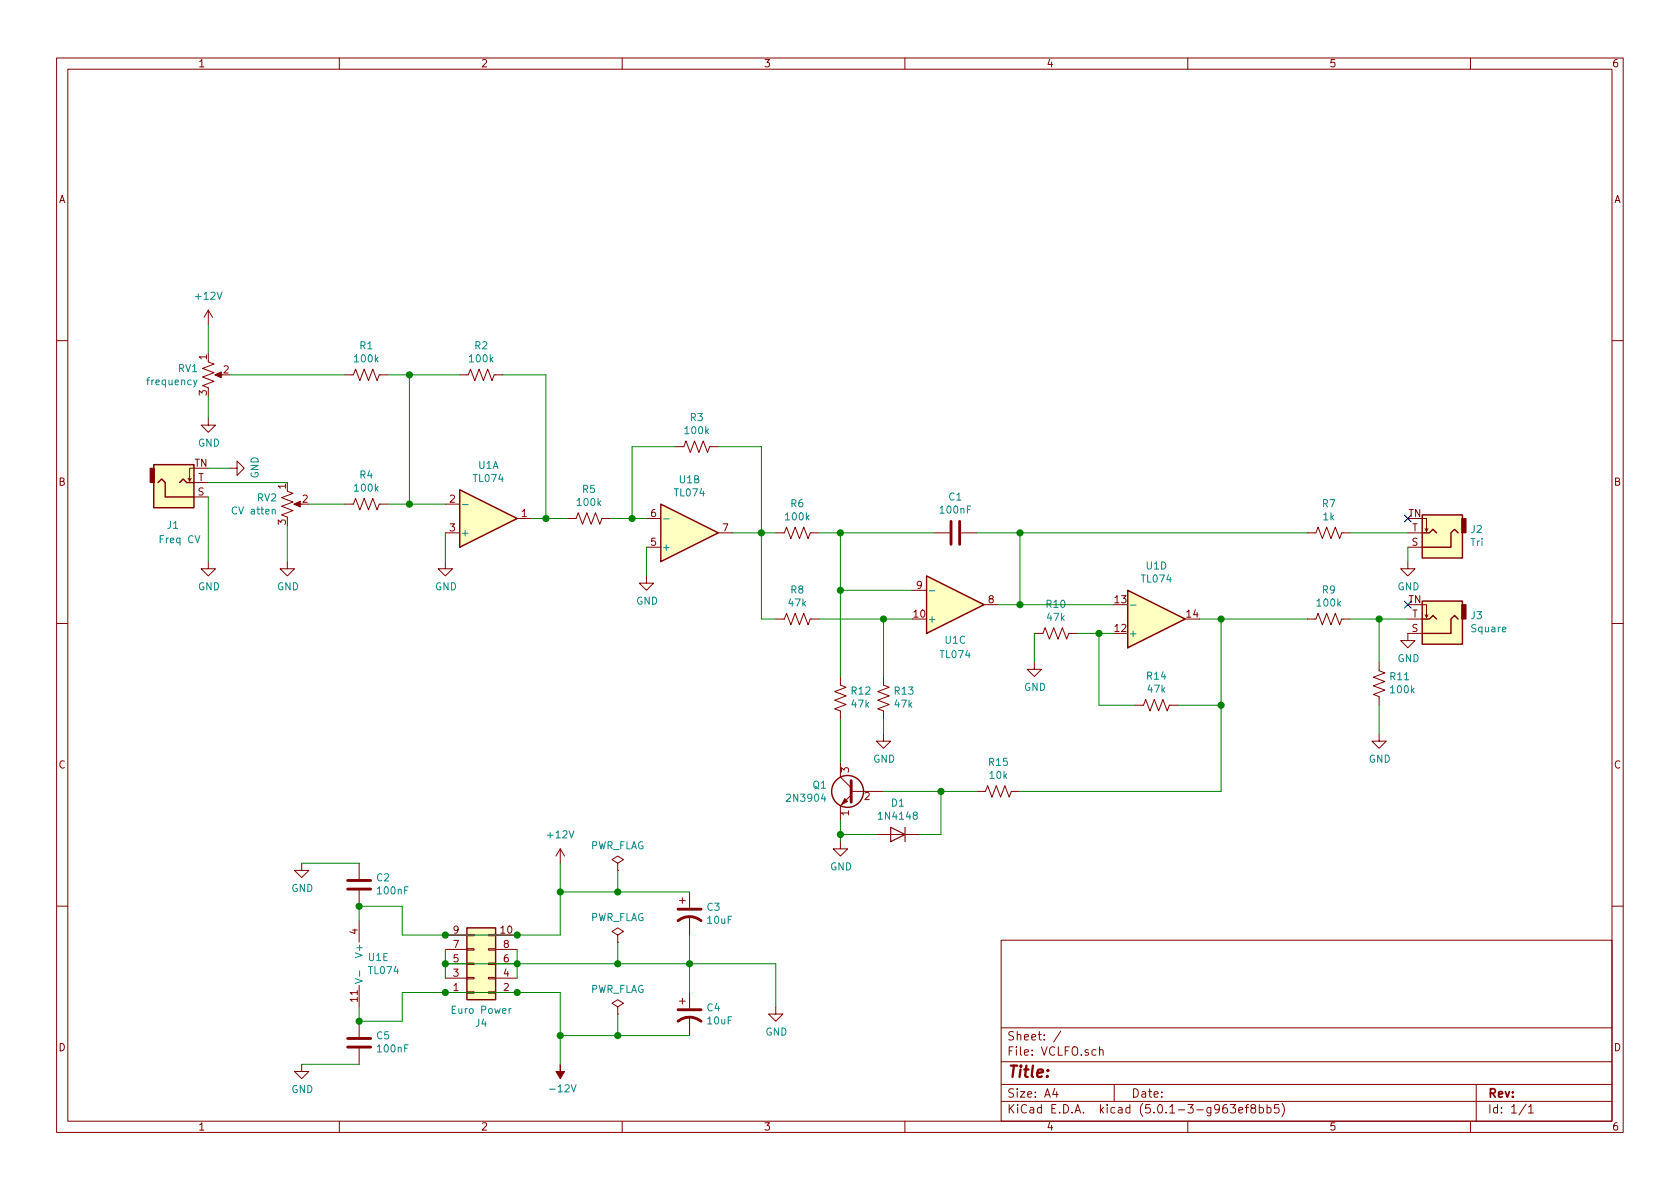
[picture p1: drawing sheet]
<svg xmlns="http://www.w3.org/2000/svg" width="297mm" height="210mm" viewBox="0 0 297 210" stroke-linecap="round" stroke-linejoin="round" font-family="sans-serif">
<g fill="none" stroke="#840000" stroke-width=".18">
<path d="M10 10.3h277v189.9h-277zM12 12.2h273v186.1h-273zM60 10.3v1.9M110 10.3v1.9M160 10.3v1.9M210 10.3v1.9M260 10.3v1.9M36.8 54.9l-.7 1.2M36.8 54.9v2.5M36.8 54.9l.8 1.2M10 60.2h2M36.8 64l1 .4-2 .7 2 .8-2 .8 2 .7-2 .8 1 .4"/>
<path d="M36.8 73.9v1.3h1.3l-1.3 1.2-1.2-1.2h1.2M38.4 66.3h1M61 66.3h1.5l.4-1 .7 2 .8-2 .8 2 .7-2 .8 2 .4-1h1.5M81.3 66.3h1.5l.4-1 .7 2 .8-2 .8 2 .7-2 .8 2 .4-1h1.5M119.4 79h1.5l.4-1 .7 2 .8-2 .8 2 .7-2 .8 2 .4-1h1.5M285 60.2h2M33.8 84.6l-.3 .5M34.3 82.8h-.8v2.3l-.2-.5M34.3 87.9h2.5M34.3 85.3h2.5M36.8 99.3v1.3h1.3l-1.3 1.2-1.2-1.2h1.2M40.6 82.8h1.3v-1.3l1.3 1.3-1.3 1.3v-1.3"/>
<path d="M50.8 99.3v1.3h1.3l-1.3 1.2-1.3-1.2h1.3M50.8 86.9l1 .3-2 .8 2 .8-2 .7 2 .8-2 .8 1 .3M52.3 89.1h1M61 89.1h1.5l.4-1 .7 2.1 .8-2.1 .8 2.1 .7-2.1 .8 2.1 .4-1.1h1.5M78.7 99.3v1.3h1.3l-1.3 1.2-1.2-1.2h1.2M78.7 94.2h2.6M78.7 89.1h2.6M91.4 91.7h2.6M100.3 91.7h1.6l.3-1 .8 2 .8-2 .7 2 .8-2 .7 2 .4-1h1.5M114.3 96.8h2.5M114.3 91.7h2.5M127 94.2h2.5"/>
<path d="M137.2 94.2h1.5l.4-1 .7 2 .8-2 .8 2 .7-2 .8 2 .4-1h1.5M165.1 94.2h2.8M169.9 94.2h2.8M231.1 94.2h1.6l.3-1 .8 2 .8-2 .7 2 .8-2 .8 2 .3-1h1.6M248.9 99.3v1.3h1.3l-1.3 1.2-1.3-1.2h1.3M248.9 96.8h2.6M248.9 94.2h2.6M251.5 91.7h.7v2.3l.3-.5M252 93.5l.2 .5M10 110.3h2M114.3 101.8v1.3h1.3l-1.3 1.3-1.3-1.3h1.3M137.2 109.5h1.5l.4-1 .7 2 .8-2 .8 2 .7-2 .8 2 .4-1h1.5"/>
<path d="M148.6 119.6v1.6l1 .3-2 .8 2 .8-2 .7 2 .8-2 .7 1 .4v1.5M156.2 119.6v1.6l1 .3-2 .8 2 .8-2 .7 2 .8-2 .7 1 .4v1.5M161.3 104.4h2.5M174 106.9h2.5M182.9 112h1.5l.4-1 .7 2 .8-2 .8 2 .7-2 .8 2 .4-1h1.5M182.9 117.1v1.3h1.2l-1.2 1.2-1.3-1.2h1.3M231.1 109.5h1.6l.3-1 .8 2 .8-2 .7 2 .8-2 .8 2 .3-1h1.6M243.8 117.1v1.5l1.1 .4-2.1 .8 2.1 .7-2.1 .8 2.1 .7-2.1 .8 1 .4v1.5M248.9 109.5h2.6M251.5 106.9h.7v2.3l.3-.5M251.5 112h-2.6v1.3h1.3l-1.3 1.2-1.3-1.2h1.3M252 108.7l.2 .5"/>
<path d="M285 110.3h2M148.6 134.9v2.5l1.9 1.9M150.5 139.9h5.7M156.2 129.8v1.3h1.3l-1.3 1.2-1.3-1.2h1.3M172.7 139.9h1.5l.4-1 .8 2.1 .7-2.1 .8 2.1 .8-2.1 .7 2.1 .4-1.1h1.5M200.7 124.7h1.5l.4-1 .7 2 .8-2 .8 2 .7-2 .8 2 .4-1h1.5M243.8 129.8v1.3h1.3l-1.3 1.2-1.2-1.2h1.2M53.3 152.6v1.3h1.3l-1.3 1.3-1.2-1.3h1.2M63.5 152.6v2.8M63.5 157.5v2.8M99.1 150.1l-.8 1.3M99.1 150.1v2.5"/>
<path d="M99.1 150.1l.7 1.3M109.2 152.6l1-.6-1-.6-1 .6 1 .6v1.3M109.2 153.9h.1M120.1 159.3h1.1M120.6 158.7v1.1M121.9 157.7v2.8M148.6 148.8v1.3h1.3l-1.3 1.3-1.3-1.3h1.3M150.5 140.6l-1.9 1.9v2.5M154.9 147.6h7.7M10 160.2h2M63.5 162.8v3.8M63.5 174.2v3.8"/>
<path d="M78.7 175.5h3.8M78.7 165.3h3.8M78.7 173h3.8M78.7 170.4h3.8M78.7 167.9h3.8M82.5 165.2h1.3v.3h-1.3zM82.5 167.8h1.3v.2h-1.3zM82.5 170.3h1.3v.3h-1.3zM82.5 172.8h1.3v.3h-1.3zM82.5 175.4h1.3v.2h-1.3zM86.4 165.2h1.2v.3h-1.2zM86.4 167.8h1.2v.2h-1.2z"/>
<path d="M86.4 170.3h1.2v.3h-1.2zM86.4 172.8h1.2v.3h-1.2zM86.4 175.4h1.2v.2h-1.2zM87.6 175.5h3.8M87.6 165.3h3.8M87.6 173h3.8M87.6 170.4h3.8M87.6 167.9h3.8M109.2 165.3l1-.6-1-.6-1 .6 1 .6v1.3M109.2 166.6h.1M109.2 178l1-.6-1-.6-1 .6 1 .6v1.3M109.2 179.3h.1"/>
<path d="M120.1 177h1.1M120.6 176.5v1M121.9 162v3.3M121.9 175.5v2.8M121.9 179.8v3.3M137.2 178v1.3h1.2l-1.2 1.3-1.3-1.3h1.3M177 166.3h108v32h-108zM285 160.2h2M53.3 188.2v1.3h1.3l-1.3 1.2-1.2-1.2h1.2M60 198.3v1.9M63.5 180.6v2.8M63.5 185.4v2.8"/>
<path d="M110 198.3v1.9M160 198.3v1.9M177 194.8h108M177 191.8h108M177 187.8h108M177 181.8h108M186.5 192.5l-.4 1h1M186.8 193v1M187.6 182.3l-1.3 2M194.4 185.7l.2-.1 .4 .1v.9M194.4 185.1v1.5M197 191.8v3"/>
<path d="M210 198.3v1.9M217.5 195.3h1l-.5 .6 .4 .1v.7l-.2 .1-.7-.1M219 196.3l.7-.1v-.3l-.4-.1-.3 .2 .1 .7h.6M220.2 195.8h.6M220.8 195.3l-.4 .1v.1v1.3M221.5 196l-.3-.3v-.2a.48 .48 0 0 1 .7-.1l.1 .2-.1 .3-.6 .1a.48 .48 0 0 0-.1 .7l.3 .1 .4-.1 .1-.4-.3-.3M222.7 195.9l.4-.1 .3 .3-.1 .6-.2 .1-.4-.1M222.7 195.3v1.5M224 195.9l.5-.1 .2 .3v.6l-.2 .1-.5-.1M224 195.3v1.5M226.1 195.3h-.7l-.1 .7 .2-.1 .5 .1 .2 .2-.1 .5-.2 .1-.6-.1M226.7 195.1a1.71 1.71 0 0 1 0 2.3"/>
<path d="M260 198.3v1.9M261 191.8v6.5M269.8 195.2l-1.2 2M270.3 195.8l.4-.5v1.5M270.3 196.8h.8"/>
</g>
<g fill="#ffffc2" stroke="#ffffc2" stroke-width=".18">
<path d="M116.8 89.1l10.2 5.1-10.2 5.1z"/>
<path d="M27.2 82.2h7.1v7.6h-7.1z"/>
<path d="M82.5 164.1h5.1v12.7h-5.1z"/>
<path d="M81.3 86.6l10.1 5.1-10.1 5.1z"/>
<path d="M163.8 101.8l10.2 5.1-10.2 5.1z"/>
<path d="M199.4 104.4l10.1 5.1-10.1 5z"/>
<path d="M251.5 91.1h7.1v7.6h-7.1z"/>
<path d="M251.5 106.3h7.1v7.6h-7.1z"/>
</g>
<g fill="none" stroke="#840000" stroke-width=".25">
<path d="M27.2 82.2h7.1v7.6h-7.1zM27.9 85.3l.7-.6 .6 .6v2.6h5.1M31.7 85.3l.7-.6 .6 .6h1.3M81.3 86.6l10.1 5.1-10.1 5.1zM116.8 89.1l10.2 5.1-10.2 5.1zM251.5 91.1h7.1v7.6h-7.1zM251.5 94.2h1.2l.7-.6 .6 .6M257.8 94.2l-.6-.6-.7 .6v2.6h-5M163.8 101.8l10.2 5.1-10.2 5.1zM199.4 104.4l10.1 5.1-10.1 5zM251.5 106.3h7.1v7.6h-7.1zM251.5 109.5h1.2l.7-.7 .6 .7"/>
<path d="M257.8 109.5l-.6-.7-.7 .7v2.5h-5M82.5 164.1h5.1v12.7h-5.1z"/>
<circle cx="149.9" cy="139.9" r="2.82"/>
</g>
<path d="M34.8 67.2l-.4 1.1-.2 .2M81.8 89.2h1M117.3 91.8h1M164.3 104.5h1M199.9 107h1M62.8 173l1.3 .5-1.3 .4M63.6 171.7v.9M90.4 178.4h-.3l-.1 .2" fill="none" stroke="#008484" stroke-width=".18"/>
<g fill="#840000" stroke="#840000" stroke-width=".18">
<path d="M26.5 82.8h.8v2.5h-.8z"/>
<path d="M99.1 188.2v1.3h.7l-.7 1.2-.8-1.2h.8z"/>
<path d="M38 66.3l1.1-.5v1z"/>
<path d="M258.4 91.7h.8v2.5h-.8z"/>
<path d="M258.4 106.9h.8v2.6h-.8z"/>
<path d="M149.4 141.2l.5 .5-1.1 .5z"/>
<path d="M51.9 89.1l1.2-.5v1.1z"/>
</g>
<path d="M168.1 92.2v4.1M169.7 92.2v4.1M150.5 138v3.9M61.5 155.7h4M61.5 157.2h4M119.9 162.8a3.3 3.3 0 0 1 4.1 0M119.9 178.6h4.1M119.9 160.8h4.1M61.5 183.6h4M61.5 185.2h4M119.9 180.6a3.3 3.3 0 0 1 4.1 0" fill="none" stroke="#840000" stroke-width=".51"/>
<g fill="none" stroke="#008400" stroke-width=".18">
<path d="M36.8 57.4v5.1M36.8 70.1v3.8M40.6 66.3h20.4M68.6 66.3h12.7M72.4 66.3v22.8M88.9 66.3h7.6v25.4M119.4 79h-7.6v12.7M127 79h7.6v30.5h2.6M36.8 87.9v11.4M36.8 82.8h3.8M36.8 85.3h14M50.8 93v6.3"/>
<path d="M54.6 89.1h6.4M68.6 89.1h10.1M78.7 94.2v5.1M94 91.7h6.3M107.9 91.7h6.4M114.3 96.8v5M129.5 94.2h7.7M144.8 94.2h20.3M148.6 94.2v25.4M172.7 94.2h58.4M180.3 94.2v12.7M238.8 94.2h10.1"/>
<path d="M248.9 96.8v2.5M144.8 109.5h16.5M148.6 104.4h12.7M156.2 109.5v10.1M176.5 106.9h20.3M182.9 112v5.1M190.5 112h6.3M194.3 112v12.7h6.4M212.1 109.5h19M215.9 109.5v30.4h-35.6M238.8 109.5h10.1M243.8 109.5v7.6"/>
<path d="M148.6 127.2v7.7M156.2 139.9h16.5M156.2 127.2v2.6M166.4 139.9v7.7h-3.8M208.3 124.7h7.6M243.8 124.7v5.1M53.3 152.6h10.2M99.1 152.6v12.7h-28v-5h-7.6v2.5M99.1 157.7h22.8M109.2 153.9v3.8M148.6 145v3.8M148.6 147.6h6.3"/>
<path d="M63.5 178v2.6h7.6v-5.1h28v12.7M78.7 170.4h58.5v7.6M78.7 167.9v5.1M91.4 167.9v5.1M109.2 166.6v3.8M109.2 179.3v3.8M121.9 165.3v10.2M53.3 188.2h10.2M99.1 183.1h22.8"/>
</g>
<g fill="#008400" stroke="#008400" stroke-width=".25">
<circle cx="72.4" cy="89.1" r=".51"/>
<circle cx="96.5" cy="91.7" r=".51"/>
<circle cx="111.8" cy="91.7" r=".51"/>
<circle cx="134.6" cy="94.2" r=".51"/>
<circle cx="148.6" cy="94.2" r=".51"/>
<circle cx="156.2" cy="109.5" r=".51"/>
<circle cx="180.3" cy="106.9" r=".51"/>
<circle cx="194.3" cy="112" r=".51"/>
<circle cx="215.9" cy="124.7" r=".51"/>
<circle cx="215.9" cy="109.5" r=".51"/>
<circle cx="243.8" cy="109.5" r=".51"/>
<circle cx="180.3" cy="94.2" r=".51"/>
<circle cx="72.4" cy="66.3" r=".51"/>
<circle cx="99.1" cy="157.7" r=".51"/>
<circle cx="121.9" cy="170.4" r=".51"/>
<circle cx="63.5" cy="160.3" r=".51"/>
<circle cx="63.5" cy="180.6" r=".51"/>
<circle cx="99.1" cy="183.1" r=".51"/>
<circle cx="148.6" cy="104.4" r=".51"/>
<circle cx="109.2" cy="157.7" r=".51"/>
<circle cx="109.2" cy="170.4" r=".51"/>
<circle cx="109.2" cy="183.1" r=".51"/>
<circle cx="91.4" cy="170.4" r=".51"/>
<circle cx="78.7" cy="170.4" r=".51"/>
<circle cx="78.7" cy="165.3" r=".51"/>
<circle cx="91.4" cy="165.3" r=".51"/>
<circle cx="78.7" cy="175.5" r=".51"/>
<circle cx="91.4" cy="175.5" r=".51"/>
<circle cx="148.6" cy="147.6" r=".51"/>
<circle cx="166.4" cy="139.9" r=".51"/>
</g>
<path d="M248.3 91.1l1.2 1.2M249.5 91.1l-1.2 1.2M248.3 106.3l1.2 1.2M249.5 106.3l-1.2 1.2" fill="none" stroke="#000084" stroke-width=".18"/>
<path d="M157.5 146.3l2.5 1.3-2.5 1.2zM160 146.3v2.5" fill="none" stroke="#840000" stroke-width=".2"/>
<text font-size="2.8" fill="#840000" x="178" y="190.5">Title:</text>
<g font-size="2.1" fill="#840000">
<text x="178" y="184">Sheet: /</text>
<text x="178" y="186.7">File: VCLFO.sch</text>
<text x="178" y="196.9">KiCad E.D.A. kicad (5.0.1-3-g963ef8bb5)</text>
<text x="178" y="194.1">Size: A4</text>
<text x="200" y="194.1">Date:</text>
<text x="263" y="194.1">Rev:</text>
<text x="263" y="196.9">Id: 1/1</text>
</g>
<g font-size="1.8" fill="#840000">
<text x="35" y="11.9">1</text>
<text x="85" y="11.9">2</text>
<text x="135" y="11.9">3</text>
<text x="185" y="11.9">4</text>
<text x="235" y="11.9">5</text>
<text x="285" y="11.9">6</text>
<text x="10.4" y="35.9">A</text>
<text x="285.4" y="35.9">A</text>
<text x="36.6" y="63.6" transform="rotate(-90 36.6 63.6)">1</text>
<text x="36.6" y="69.9" transform="rotate(-90 36.6 69.9)">3</text>
<text x="39.5" y="66">2</text>
<text x="34.4" y="82.5">TN</text>
<text x="10.4" y="85.9">B</text>
<text x="35" y="87.6">S</text>
<text x="35" y="85.1">T</text>
<text x="50.5" y="86.5" transform="rotate(-90 50.5 86.5)">1</text>
<text x="53.5" y="88.9">2</text>
<text x="79.5" y="88.9">2</text>
<text x="285.4" y="85.9">B</text>
<text x="50.5" y="92.8" transform="rotate(-90 50.5 92.8)">3</text>
<text x="79.5" y="94">3</text>
<text x="92.2" y="91.4">1</text>
<text x="115.1" y="91.4">6</text>
<text x="127.8" y="94">7</text>
<text x="249" y="91.4">TN</text>
<text x="249.7" y="94">T</text>
<text x="115.1" y="96.5">5</text>
<text x="249.6" y="96.5">S</text>
<text x="162.1" y="104.1">9</text>
<text x="174.8" y="106.7">8</text>
<text x="197.2" y="106.7">13</text>
<text x="249" y="106.7">TN</text>
<text x="161.6" y="109.2">10</text>
<text x="197.2" y="111.8">12</text>
<text x="209.9" y="109.2">14</text>
<text x="249.6" y="111.8">S</text>
<text x="249.7" y="109.2">T</text>
<text x="10.4" y="135.9">C</text>
<text x="150.1" y="136.6" transform="rotate(-90 150.1 136.6)">3</text>
<text x="285.4" y="135.9">C</text>
<text x="152.9" y="141.5">2</text>
<text x="150.1" y="144.2" transform="rotate(-90 150.1 144.2)">1</text>
<text x="63.2" y="165.2" transform="rotate(-90 63.2 165.2)">4</text>
<text x="80.2" y="167.6">7</text>
<text x="80.2" y="165.1">9</text>
<text x="88.6" y="165.1">10</text>
<text x="89.1" y="167.6">8</text>
<text x="80.2" y="172.7">3</text>
<text x="80.2" y="170.2">5</text>
<text x="89.1" y="172.7">4</text>
<text x="89.1" y="170.2">6</text>
<text x="63.2" y="177.1" transform="rotate(-90 63.2 177.1)">11</text>
<text x="80.2" y="175.3">1</text>
<text x="89.1" y="175.3">2</text>
<text x="10.4" y="185.9">D</text>
<text x="285.4" y="185.9">D</text>
<text x="35" y="199.9">1</text>
<text x="85" y="199.9">2</text>
<text x="135" y="199.9">3</text>
<text x="185" y="199.9">4</text>
<text x="235" y="199.9">5</text>
<text x="285" y="199.9">6</text>
</g>
<g font-size="1.8" fill="#008484">
<text x="34.7" y="53">+12V</text>
<text x="31.5" y="65.8">RV1</text>
<text x="62.8" y="64.1">100k</text>
<text x="63.7" y="61.8">R1</text>
<text x="83.1" y="64.1">100k</text>
<text x="84" y="61.8">R2</text>
<text x="26.2" y="68.1">frequency</text>
<text x="121.2" y="76.8">100k</text>
<text x="122.1" y="74.5">R3</text>
<text x="35" y="79">GND</text>
<text x="84.6" y="82.9">U1A</text>
<text x="45.5" y="88.7">RV2</text>
<text x="45.7" y="84.6" transform="rotate(-90 45.7 84.6)">GND</text>
<text x="62.8" y="86.9">100k</text>
<text x="63.7" y="84.6">R4</text>
<text x="83.8" y="85.2">TL074</text>
<text x="102.2" y="89.5">100k</text>
<text x="103" y="87.2">R5</text>
<text x="119.4" y="87.8">TL074</text>
<text x="120.2" y="85.5">U1B</text>
<text x="139.9" y="89.7">R6</text>
<text x="167.8" y="88.5">C1</text>
<text x="233.8" y="89.7">R7</text>
<text x="29.6" y="93.5">J1</text>
<text x="41.3" y="91">CV atten</text>
<text x="81.4" y="94.9">+</text>
<text x="139" y="92">100k</text>
<text x="166.4" y="90.8">100nF</text>
<text x="234" y="92">1k</text>
<text x="260.1" y="94.3">J2</text>
<text x="28.4" y="96.1">Freq CV</text>
<text x="117" y="97.4">+</text>
<text x="202.7" y="100.7">U1D</text>
<text x="260" y="96.6">Tri</text>
<text x="35" y="104.4">GND</text>
<text x="49" y="104.4">GND</text>
<text x="76.9" y="104.4">GND</text>
<text x="112.5" y="106.9">GND</text>
<text x="139.5" y="107.3">47k</text>
<text x="139.9" y="104.9">R8</text>
<text x="185.1" y="107.5">R10</text>
<text x="201.9" y="103">TL074</text>
<text x="233" y="107.3">100k</text>
<text x="233.8" y="104.9">R9</text>
<text x="247.1" y="104.4">GND</text>
<text x="164" y="110.1">+</text>
<text x="167.2" y="113.8">U1C</text>
<text x="185.2" y="109.8">47k</text>
<text x="199.5" y="112.6">+</text>
<text x="260.1" y="109.5">J3</text>
<text x="260.2" y="111.8">Square</text>
<text x="166.4" y="116.4">TL074</text>
<text x="247.1" y="117.1">GND</text>
<text x="150.6" y="122.8">R12</text>
<text x="150.6" y="125.1">47k</text>
<text x="158.2" y="122.8">R13</text>
<text x="158.3" y="125.1">47k</text>
<text x="181.1" y="122.2">GND</text>
<text x="202.8" y="120.2">R14</text>
<text x="203" y="122.5">47k</text>
<text x="245.8" y="120.3">R11</text>
<text x="246" y="122.6">100k</text>
<text x="154.4" y="134.9">GND</text>
<text x="174.9" y="135.4">R15</text>
<text x="175.1" y="137.7">10k</text>
<text x="242" y="134.9">GND</text>
<text x="139.4" y="141.8">2N3904</text>
<text x="143.8" y="139.5">Q1</text>
<text x="157.6" y="142.6">D1</text>
<text x="97" y="148.3">+12V</text>
<text x="155.7" y="145">1N4148</text>
<text x="66.6" y="155.8">C2</text>
<text x="104.3" y="150.2">PWR_FLAG</text>
<text x="146.8" y="153.9">GND</text>
<text x="51.5" y="157.7">GND</text>
<text x="66.9" y="158.2">100nF</text>
<text x="125" y="161.1">C3</text>
<text x="104.3" y="162.9">PWR_FLAG</text>
<text x="125.2" y="163.4">10uF</text>
<text x="64.1" y="169" transform="rotate(-90 64.1 169)">V+</text>
<text x="65.2" y="169.9">U1E</text>
<text x="65.3" y="172.3">TL074</text>
<text x="80.2" y="179.3">Euro Power</text>
<text x="104.3" y="175.6">PWR_FLAG</text>
<text x="125" y="178.8">C4</text>
<text x="66.6" y="183.8">C5</text>
<text x="84.1" y="181.6">J4</text>
<text x="125.2" y="181.1">10uF</text>
<text x="135.3" y="183.1">GND</text>
<text x="66.9" y="186.1">100nF</text>
<text x="51.5" y="193.3">GND</text>
<text x="97.6" y="193.2">-12V</text>
</g>
</svg>
